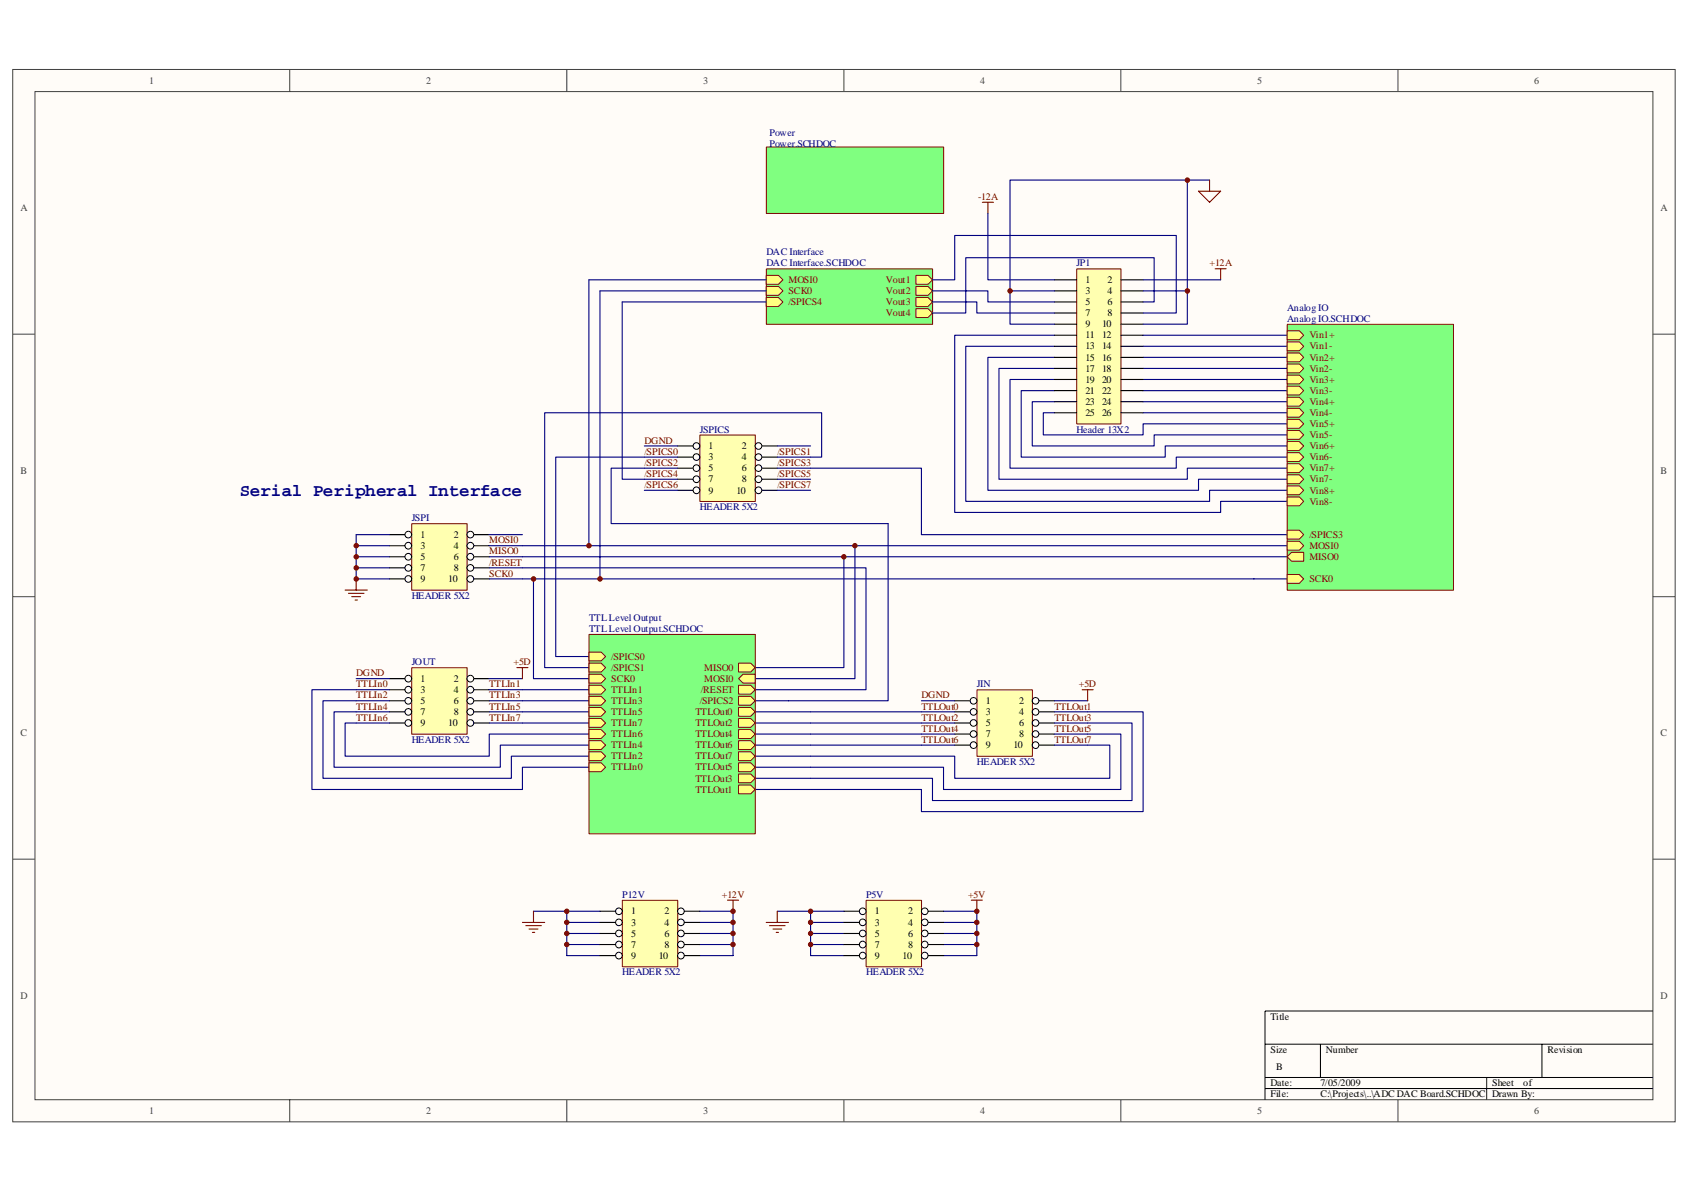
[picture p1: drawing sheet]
<svg xmlns="http://www.w3.org/2000/svg" width="297mm" height="210mm" viewBox="0 0 297 210" stroke-linecap="round" stroke-linejoin="round" font-family="sans-serif">
<path d="M2.3 12.3h292.7v185.2h-292.7z" fill="#fffcf8"/>
<path d="M2.2 12.2h292.8v185.3h-292.8z" fill="none" stroke="#404040" stroke-width=".18"/>
<path d="M6.2 16.2h284.8v177.5h-284.8z" fill="#fffcf8"/>
<g fill="none" stroke="#404040" stroke-width=".18">
<path d="M6.2 16.1h284.8v177.6h-284.8zM51 12.2v3.9M99.8 12.2v3.9M148.6 12.2v3.9M197.4 12.2v3.9M246.1 12.2v3.9M2.2 58.8h3.9M291 58.8h3.9M2.2 105.1h3.9M291 105.1h3.9M2.2 151.3h3.9M291 151.3h3.9"/>
<path d="M51 193.6v3.9M99.8 193.6v3.9M148.6 193.6v3.9M197.4 193.6v3.9M246.1 193.6v3.9"/>
</g>
<path d="M291 178h-68.3v15.6M222.7 183.9h68.3M222.7 189.7h68.3M222.7 191.7h68.3M232.5 183.9v5.8M261.8 189.7v3.9M271.5 183.9v5.8" fill="none" stroke="#000" stroke-width=".18"/>
<path d="M201.3 59h25.3M201.3 61h25.3M201.3 62.9h25.3M93.9 160.5h11.7M99.8 162.4h5.8M99.8 164.4h5.8M99.8 166.3h5.8M99.8 160.5v7.8h5.8M123.2 160.5h5.9v7.8h-5.9M123.2 162.4h5.9M123.2 164.4h5.9M123.2 166.3h5.9" fill="none" stroke="#000080" stroke-width=".2"/>
<path d="M128.1 158.5h1.9M129.1 158.5v2" fill="none" stroke="#800000" stroke-width=".2"/>
<path d="M109.6 158.6h9.7v11.6h-9.7z" fill="#ffffb0"/>
<path d="M109.6 158.5h9.7v11.7h-9.7z" fill="none" stroke="#800000" stroke-width=".18"/>
<path d="M105.6 160.5h4" fill="none" stroke="#000" stroke-width=".2"/>
<circle cx="109" cy="160.5" r=".59" fill="#fffcf8" stroke="#000" stroke-width=".18"/>
<path d="M119.3 160.5h3.9" fill="none" stroke="#000" stroke-width=".2"/>
<circle cx="119.9" cy="160.5" r=".59" fill="#fffcf8" stroke="#000" stroke-width=".18"/>
<path d="M105.6 162.4h4" fill="none" stroke="#000" stroke-width=".2"/>
<circle cx="109" cy="162.4" r=".59" fill="#fffcf8" stroke="#000" stroke-width=".18"/>
<path d="M119.3 162.4h3.9" fill="none" stroke="#000" stroke-width=".2"/>
<circle cx="119.9" cy="162.4" r=".59" fill="#fffcf8" stroke="#000" stroke-width=".18"/>
<path d="M105.6 164.4h4" fill="none" stroke="#000" stroke-width=".2"/>
<circle cx="109" cy="164.4" r=".59" fill="#fffcf8" stroke="#000" stroke-width=".18"/>
<path d="M119.3 164.4h3.9" fill="none" stroke="#000" stroke-width=".2"/>
<circle cx="119.9" cy="164.4" r=".59" fill="#fffcf8" stroke="#000" stroke-width=".18"/>
<path d="M105.6 166.3h4" fill="none" stroke="#000" stroke-width=".2"/>
<circle cx="109" cy="166.3" r=".59" fill="#fffcf8" stroke="#000" stroke-width=".18"/>
<path d="M119.3 166.3h3.9" fill="none" stroke="#000" stroke-width=".2"/>
<circle cx="119.9" cy="166.3" r=".59" fill="#fffcf8" stroke="#000" stroke-width=".18"/>
<path d="M105.6 168.3h4" fill="none" stroke="#000" stroke-width=".2"/>
<circle cx="109" cy="168.3" r=".59" fill="#fffcf8" stroke="#000" stroke-width=".18"/>
<path d="M119.3 168.3h3.9" fill="none" stroke="#000" stroke-width=".2"/>
<circle cx="119.9" cy="168.3" r=".59" fill="#fffcf8" stroke="#000" stroke-width=".18"/>
<path d="M136.9 160.5h11.7M142.7 162.4h5.9M142.7 164.4h5.9M142.7 166.3h5.9M142.7 160.5v7.8h5.9M166.1 160.5h5.9v7.8h-5.9M166.1 162.4h5.9M166.1 164.4h5.9M166.1 166.3h5.9" fill="none" stroke="#000080" stroke-width=".2"/>
<path d="M171 158.5h2M172 158.5v2M134.9 162.4h3.9M135.5 163h2.7M136.1 163.6h1.5M136.7 164.2h.4M136.9 160.5v1.9" fill="none" stroke="#800000" stroke-width=".2"/>
<path d="M152.5 158.6h9.8v11.6h-9.8z" fill="#ffffb0"/>
<path d="M152.5 158.5h9.8v11.7h-9.8z" fill="none" stroke="#800000" stroke-width=".18"/>
<path d="M148.6 160.5h3.9" fill="none" stroke="#000" stroke-width=".2"/>
<circle cx="151.9" cy="160.5" r=".59" fill="#fffcf8" stroke="#000" stroke-width=".18"/>
<path d="M162.2 160.5h3.9" fill="none" stroke="#000" stroke-width=".2"/>
<circle cx="162.8" cy="160.5" r=".58" fill="#fffcf8" stroke="#000" stroke-width=".18"/>
<path d="M148.6 162.4h3.9" fill="none" stroke="#000" stroke-width=".2"/>
<circle cx="151.9" cy="162.4" r=".59" fill="#fffcf8" stroke="#000" stroke-width=".18"/>
<path d="M162.2 162.4h3.9" fill="none" stroke="#000" stroke-width=".2"/>
<circle cx="162.8" cy="162.4" r=".58" fill="#fffcf8" stroke="#000" stroke-width=".18"/>
<path d="M148.6 164.4h3.9" fill="none" stroke="#000" stroke-width=".2"/>
<circle cx="151.9" cy="164.4" r=".59" fill="#fffcf8" stroke="#000" stroke-width=".18"/>
<path d="M162.2 164.4h3.9" fill="none" stroke="#000" stroke-width=".2"/>
<circle cx="162.8" cy="164.4" r=".58" fill="#fffcf8" stroke="#000" stroke-width=".18"/>
<path d="M148.6 166.3h3.9" fill="none" stroke="#000" stroke-width=".2"/>
<circle cx="151.9" cy="166.3" r=".59" fill="#fffcf8" stroke="#000" stroke-width=".18"/>
<path d="M162.2 166.3h3.9" fill="none" stroke="#000" stroke-width=".2"/>
<circle cx="162.8" cy="166.3" r=".59" fill="#fffcf8" stroke="#000" stroke-width=".18"/>
<path d="M148.6 168.3h3.9" fill="none" stroke="#000" stroke-width=".2"/>
<circle cx="151.9" cy="168.3" r=".59" fill="#fffcf8" stroke="#000" stroke-width=".18"/>
<path d="M162.2 168.3h3.9" fill="none" stroke="#000" stroke-width=".2"/>
<circle cx="162.8" cy="168.3" r=".59" fill="#fffcf8" stroke="#000" stroke-width=".18"/>
<path d="M185.6 72.7h-1.9v3.9h17.6v-2h25.3M185.6 70.7h-3.8v7.8h21.4v-1.9h23.4M185.6 68.8h-5.8v11.7h25.4v-2h21.4M185.6 66.8h-7.8v15.6h29.3v-1.9h19.5M185.6 64.9h-9.7v19.5h33.2v-2h17.5M185.6 62.9h-11.7v23.4h37.1v-1.9h15.6M201.3 64.9h25.3M201.3 66.8h25.3M201.3 68.8h25.3M201.3 70.7h25.3M201.3 72.7h25.3" fill="none" stroke="#000080" stroke-width=".2"/>
<path d="M123.3 76.6h9.7v11.7h-9.7z" fill="#ffffb0"/>
<path d="M123.2 76.6h9.8v11.7h-9.8z" fill="none" stroke="#800000" stroke-width=".18"/>
<path d="M119.3 78.5h3.9" fill="none" stroke="#000" stroke-width=".2"/>
<circle cx="122.6" cy="78.5" r=".58" fill="#fffcf8" stroke="#000" stroke-width=".18"/>
<path d="M133 78.5h3.9" fill="none" stroke="#000" stroke-width=".2"/>
<circle cx="133.5" cy="78.5" r=".58" fill="#fffcf8" stroke="#000" stroke-width=".18"/>
<path d="M119.3 80.5h3.9" fill="none" stroke="#000" stroke-width=".2"/>
<circle cx="122.6" cy="80.5" r=".58" fill="#fffcf8" stroke="#000" stroke-width=".18"/>
<path d="M133 80.5h3.9" fill="none" stroke="#000" stroke-width=".2"/>
<circle cx="133.5" cy="80.5" r=".58" fill="#fffcf8" stroke="#000" stroke-width=".18"/>
<path d="M119.3 82.4h3.9" fill="none" stroke="#000" stroke-width=".2"/>
<circle cx="122.6" cy="82.4" r=".58" fill="#fffcf8" stroke="#000" stroke-width=".18"/>
<path d="M133 82.4h3.9" fill="none" stroke="#000" stroke-width=".2"/>
<circle cx="133.5" cy="82.4" r=".58" fill="#fffcf8" stroke="#000" stroke-width=".18"/>
<path d="M119.3 84.4h3.9" fill="none" stroke="#000" stroke-width=".2"/>
<circle cx="122.6" cy="84.4" r=".59" fill="#fffcf8" stroke="#000" stroke-width=".18"/>
<path d="M133 84.4h3.9" fill="none" stroke="#000" stroke-width=".2"/>
<circle cx="133.5" cy="84.4" r=".59" fill="#fffcf8" stroke="#000" stroke-width=".18"/>
<path d="M119.3 86.3h3.9" fill="none" stroke="#000" stroke-width=".2"/>
<circle cx="122.6" cy="86.3" r=".59" fill="#fffcf8" stroke="#000" stroke-width=".18"/>
<path d="M133 86.3h3.9" fill="none" stroke="#000" stroke-width=".2"/>
<circle cx="133.5" cy="86.3" r=".59" fill="#fffcf8" stroke="#000" stroke-width=".18"/>
<path d="M113.5 78.5h5.8M136.9 78.5h5.8M113.5 80.5h5.8M113.5 82.4h5.8M113.5 84.4h5.8M113.5 86.3h5.8M136.9 80.5h5.8M136.9 82.4h5.8M136.9 84.4h5.8M136.9 86.3h5.8" fill="none" stroke="#000080" stroke-width=".2"/>
<path d="M72.5 92.2h9.8v11.7h-9.8z" fill="#ffffb0"/>
<path d="M72.5 92.2h9.8v11.7h-9.8z" fill="none" stroke="#800000" stroke-width=".18"/>
<path d="M68.6 94.1h3.9" fill="none" stroke="#000" stroke-width=".2"/>
<circle cx="71.9" cy="94.1" r=".58" fill="#fffcf8" stroke="#000" stroke-width=".18"/>
<path d="M82.2 94.1h3.9" fill="none" stroke="#000" stroke-width=".2"/>
<circle cx="82.8" cy="94.1" r=".59" fill="#fffcf8" stroke="#000" stroke-width=".18"/>
<path d="M68.6 96.1h3.9" fill="none" stroke="#000" stroke-width=".2"/>
<circle cx="71.9" cy="96.1" r=".59" fill="#fffcf8" stroke="#000" stroke-width=".18"/>
<path d="M82.2 96.1h3.9" fill="none" stroke="#000" stroke-width=".2"/>
<circle cx="82.8" cy="96.1" r=".59" fill="#fffcf8" stroke="#000" stroke-width=".18"/>
<path d="M68.6 98h3.9" fill="none" stroke="#000" stroke-width=".2"/>
<circle cx="71.9" cy="98" r=".59" fill="#fffcf8" stroke="#000" stroke-width=".18"/>
<path d="M82.2 98h3.9" fill="none" stroke="#000" stroke-width=".2"/>
<circle cx="82.8" cy="98" r=".59" fill="#fffcf8" stroke="#000" stroke-width=".18"/>
<path d="M68.6 100h3.9" fill="none" stroke="#000" stroke-width=".2"/>
<circle cx="71.9" cy="100" r=".58" fill="#fffcf8" stroke="#000" stroke-width=".18"/>
<path d="M82.2 100h3.9" fill="none" stroke="#000" stroke-width=".2"/>
<circle cx="82.8" cy="100" r=".59" fill="#fffcf8" stroke="#000" stroke-width=".18"/>
<path d="M68.6 101.9h3.9" fill="none" stroke="#000" stroke-width=".2"/>
<circle cx="71.9" cy="101.9" r=".58" fill="#fffcf8" stroke="#000" stroke-width=".18"/>
<path d="M82.2 101.9h3.9" fill="none" stroke="#000" stroke-width=".2"/>
<circle cx="82.8" cy="102" r=".59" fill="#fffcf8" stroke="#000" stroke-width=".18"/>
<g fill="none" stroke="#000080" stroke-width=".2">
<path d="M103.7 49.3v46.8M105.6 51.2v50.7M185.6 59h-17.5v31.2h46.8v-1.9h11.7M185.6 61h-15.6v27.3h43v-2h13.6M62.7 96.1h5.9M62.7 98h5.9M62.7 100h5.9M68.6 94.1h-5.9v7.8h5.9M86.1 96.1h140.5M86.1 98h140.5M86.1 100h5.9M86.1 94.1h5.9"/>
<path d="M142.7 82.4h19.5v11.7h64.4M86.1 101.9h140.5"/>
</g>
<path d="M60.8 103.9h3.9M61.4 104.5h2.7M61.9 105.1h1.6M62.5 105.7h.4M62.7 101.9v2M92 162.4h3.9M92.6 163h2.7M93.2 163.6h1.5M93.7 164.2h.4M93.9 160.5v1.9" fill="none" stroke="#800000" stroke-width=".2"/>
<path d="M172 121.5h9.8v11.7h-9.8z" fill="#ffffb0"/>
<path d="M172 121.5h9.8v11.7h-9.8z" fill="none" stroke="#800000" stroke-width=".18"/>
<path d="M168.1 123.4h3.9" fill="none" stroke="#000" stroke-width=".2"/>
<circle cx="171.4" cy="123.4" r=".59" fill="#fffcf8" stroke="#000" stroke-width=".18"/>
<path d="M181.8 123.4h3.8" fill="none" stroke="#000" stroke-width=".2"/>
<circle cx="182.3" cy="123.4" r=".58" fill="#fffcf8" stroke="#000" stroke-width=".18"/>
<path d="M168.1 125.3h3.9" fill="none" stroke="#000" stroke-width=".2"/>
<circle cx="171.4" cy="125.4" r=".59" fill="#fffcf8" stroke="#000" stroke-width=".18"/>
<path d="M181.8 125.3h3.8" fill="none" stroke="#000" stroke-width=".2"/>
<circle cx="182.3" cy="125.4" r=".58" fill="#fffcf8" stroke="#000" stroke-width=".18"/>
<path d="M168.1 127.3h3.9" fill="none" stroke="#000" stroke-width=".2"/>
<circle cx="171.4" cy="127.3" r=".59" fill="#fffcf8" stroke="#000" stroke-width=".18"/>
<path d="M181.8 127.3h3.8" fill="none" stroke="#000" stroke-width=".2"/>
<circle cx="182.3" cy="127.3" r=".58" fill="#fffcf8" stroke="#000" stroke-width=".18"/>
<path d="M168.1 129.3h3.9" fill="none" stroke="#000" stroke-width=".2"/>
<circle cx="171.4" cy="129.3" r=".59" fill="#fffcf8" stroke="#000" stroke-width=".18"/>
<path d="M181.8 129.3h3.8" fill="none" stroke="#000" stroke-width=".2"/>
<circle cx="182.3" cy="129.3" r=".58" fill="#fffcf8" stroke="#000" stroke-width=".18"/>
<path d="M168.1 131.2h3.9" fill="none" stroke="#000" stroke-width=".2"/>
<circle cx="171.4" cy="131.2" r=".59" fill="#fffcf8" stroke="#000" stroke-width=".18"/>
<path d="M181.8 131.2h3.8" fill="none" stroke="#000" stroke-width=".2"/>
<circle cx="182.3" cy="131.2" r=".59" fill="#fffcf8" stroke="#000" stroke-width=".18"/>
<path d="M92 100h60.5v21.5h-19.5M156.4 92.2v31.2h-23.4M133 125.3h35.1M133 127.3h35.1M133 129.3h35.1M133 131.2h35.1M162.2 123.4h5.9M185.6 131.2h9.8v5.9h-27.3v-3.9h-35.1M185.6 129.3h11.8v9.7h-31.3v-3.9h-33.1M185.6 127.3h13.7v13.7h-35.1v-3.9h-31.2M185.6 125.3h15.7v17.6h-39.1v-3.9h-29.2M185.6 123.4h5.9" fill="none" stroke="#000080" stroke-width=".2"/>
<path d="M190.5 121.5h2M191.5 121.5v1.9" fill="none" stroke="#800000" stroke-width=".2"/>
<path d="M72.5 117.6h9.8v11.7h-9.8z" fill="#ffffb0"/>
<path d="M72.5 117.6h9.8v11.7h-9.8z" fill="none" stroke="#800000" stroke-width=".18"/>
<path d="M68.6 119.5h3.9" fill="none" stroke="#000" stroke-width=".2"/>
<circle cx="71.9" cy="119.5" r=".59" fill="#fffcf8" stroke="#000" stroke-width=".18"/>
<path d="M82.2 119.5h3.9" fill="none" stroke="#000" stroke-width=".2"/>
<circle cx="82.8" cy="119.5" r=".59" fill="#fffcf8" stroke="#000" stroke-width=".18"/>
<path d="M68.6 121.5h3.9" fill="none" stroke="#000" stroke-width=".2"/>
<circle cx="71.9" cy="121.5" r=".59" fill="#fffcf8" stroke="#000" stroke-width=".18"/>
<path d="M82.2 121.5h3.9" fill="none" stroke="#000" stroke-width=".2"/>
<circle cx="82.8" cy="121.5" r=".59" fill="#fffcf8" stroke="#000" stroke-width=".18"/>
<path d="M68.6 123.4h3.9" fill="none" stroke="#000" stroke-width=".2"/>
<circle cx="71.9" cy="123.4" r=".58" fill="#fffcf8" stroke="#000" stroke-width=".18"/>
<path d="M82.2 123.4h3.9" fill="none" stroke="#000" stroke-width=".2"/>
<circle cx="82.8" cy="123.4" r=".59" fill="#fffcf8" stroke="#000" stroke-width=".18"/>
<path d="M68.6 125.3h3.9" fill="none" stroke="#000" stroke-width=".2"/>
<circle cx="71.9" cy="125.4" r=".58" fill="#fffcf8" stroke="#000" stroke-width=".18"/>
<path d="M82.2 125.3h3.9" fill="none" stroke="#000" stroke-width=".2"/>
<circle cx="82.8" cy="125.4" r=".59" fill="#fffcf8" stroke="#000" stroke-width=".18"/>
<path d="M68.6 127.3h3.9" fill="none" stroke="#000" stroke-width=".2"/>
<circle cx="71.9" cy="127.3" r=".58" fill="#fffcf8" stroke="#000" stroke-width=".18"/>
<path d="M82.2 127.3h3.9" fill="none" stroke="#000" stroke-width=".2"/>
<circle cx="82.8" cy="127.3" r=".59" fill="#fffcf8" stroke="#000" stroke-width=".18"/>
<g fill="none" stroke="#000080" stroke-width=".2">
<path d="M113.5 80.5h-15.6v35.1h5.8M142.7 80.5h2v-7.8h-48.8v44.9h7.8M148.6 98v19.6h-15.6M150.5 96.1v23.4h-17.5M62.7 119.5h5.9M86.1 119.5h5.9M93.9 101.9v17.6h9.8M68.6 127.3h-7.8v5.9h25.3v-3.9h17.6M68.6 125.3h-9.8v9.8h29.3v-3.9h15.6M68.6 123.4h-11.7v13.7h33.1v-3.9h13.7M68.6 121.5h-13.7v17.5h37.1v-3.9h11.7M86.1 121.5h17.6"/>
<path d="M86.1 123.4h17.6M86.1 125.3h17.6M86.1 127.3h17.6"/>
</g>
<path d="M91 117.6h2M92 117.6v1.9" fill="none" stroke="#800000" stroke-width=".2"/>
<g fill="#800000" stroke="#800000" stroke-width=".18">
<circle cx="129.1" cy="160.5" r=".39"/>
<circle cx="99.8" cy="162.4" r=".39"/>
<circle cx="129.1" cy="162.4" r=".39"/>
<circle cx="129.1" cy="164.4" r=".39"/>
<circle cx="129.1" cy="166.3" r=".39"/>
<circle cx="99.8" cy="164.4" r=".39"/>
<circle cx="99.8" cy="166.3" r=".39"/>
<circle cx="99.8" cy="160.5" r=".39"/>
<circle cx="172" cy="160.5" r=".39"/>
<circle cx="142.7" cy="162.4" r=".39"/>
<circle cx="172" cy="162.4" r=".39"/>
<circle cx="172" cy="164.4" r=".39"/>
<circle cx="172" cy="166.3" r=".39"/>
<circle cx="142.7" cy="164.4" r=".39"/>
<circle cx="142.7" cy="166.3" r=".39"/>
<circle cx="142.7" cy="160.5" r=".39"/>
<circle cx="62.7" cy="96.1" r=".39"/>
<circle cx="62.7" cy="98.1" r=".39"/>
<circle cx="62.7" cy="100" r=".39"/>
<circle cx="62.7" cy="101.9" r=".39"/>
<circle cx="93.9" cy="101.9" r=".39"/>
<circle cx="150.5" cy="96.1" r=".39"/>
<circle cx="148.6" cy="98.1" r=".39"/>
</g>
<path d="M103.7 111.7h29.3v35.1h-29.3z" fill="#80ff80"/>
<path d="M103.7 111.7h29.3v35.1h-29.3z" fill="none" stroke="#800000" stroke-width=".18"/>
<g fill="#ffff80" stroke="#800000" stroke-width=".18">
<path d="M130 119.5l.8-.8h2.2v1.6h-2.2z" fill-rule="evenodd"/>
<path d="M130 120.7h2.2l.8 .8-.8 .7h-2.2z" fill-rule="evenodd"/>
<path d="M130 122.6h2.2l.8 .8-.8 .8h-2.2z" fill-rule="evenodd"/>
<path d="M130 124.6h2.2l.8 .7-.8 .8h-2.2z" fill-rule="evenodd"/>
<path d="M130 138.2h2.2l.8 .8-.8 .8h-2.2z" fill-rule="evenodd"/>
<path d="M130 126.5h2.2l.8 .8-.8 .8h-2.2z" fill-rule="evenodd"/>
<path d="M130 136.3h2.2l.8 .8-.8 .7h-2.2z" fill-rule="evenodd"/>
<path d="M130 128.5h2.2l.8 .8-.8 .7h-2.2z" fill-rule="evenodd"/>
<path d="M130 134.3h2.2l.8 .8-.8 .8h-2.2z" fill-rule="evenodd"/>
<path d="M130 130.4h2.2l.8 .8-.8 .8h-2.2z" fill-rule="evenodd"/>
<path d="M130 132.4h2.2l.8 .8-.8 .7h-2.2z" fill-rule="evenodd"/>
<path d="M103.7 134.3h2.2l.7 .8-.7 .8h-2.2z" fill-rule="evenodd"/>
<path d="M103.7 120.7h2.2l.7 .8-.7 .7h-2.2z" fill-rule="evenodd"/>
<path d="M103.7 132.4h2.2l.7 .8-.7 .7h-2.2z" fill-rule="evenodd"/>
<path d="M103.7 122.6h2.2l.7 .8-.7 .8h-2.2z" fill-rule="evenodd"/>
<path d="M103.7 130.4h2.2l.7 .8-.7 .8h-2.2z" fill-rule="evenodd"/>
<path d="M103.7 124.6h2.2l.7 .7-.7 .8h-2.2z" fill-rule="evenodd"/>
<path d="M103.7 128.5h2.2l.7 .8-.7 .7h-2.2z" fill-rule="evenodd"/>
<path d="M103.7 126.5h2.2l.7 .8-.7 .8h-2.2z" fill-rule="evenodd"/>
<path d="M103.7 118.7h2.2l.7 .8-.7 .8h-2.2z" fill-rule="evenodd"/>
<path d="M103.7 114.8h2.2l.7 .8-.7 .8h-2.2z" fill-rule="evenodd"/>
<path d="M103.7 116.8h2.2l.7 .8-.7 .7h-2.2z" fill-rule="evenodd"/>
<path d="M130 116.8h2.2l.8 .8-.8 .7h-2.2z" fill-rule="evenodd"/>
</g>
<path d="M113.5 82.4h-5.9v9.8h48.8" fill="none" stroke="#000080" stroke-width=".2"/>
<path d="M135 47.4h29.2v9.7h-29.2z" fill="#80ff80"/>
<path d="M134.9 47.3h29.3v9.8h-29.3z" fill="none" stroke="#800000" stroke-width=".18"/>
<g fill="#ffff80" stroke="#800000" stroke-width=".18">
<path d="M134.9 48.5h2.2l.8 .8-.8 .8h-2.2z" fill-rule="evenodd"/>
<path d="M134.9 50.4h2.2l.8 .8-.8 .8h-2.2z" fill-rule="evenodd"/>
<path d="M134.9 52.4h2.2l.8 .8-.8 .8h-2.2z" fill-rule="evenodd"/>
<path d="M161.3 48.5h2.1l.8 .8-.8 .8h-2.1z" fill-rule="evenodd"/>
<path d="M161.3 50.4h2.1l.8 .8-.8 .8h-2.1z" fill-rule="evenodd"/>
<path d="M161.3 52.4h2.1l.8 .8-.8 .8h-2.1z" fill-rule="evenodd"/>
<path d="M161.3 54.4h2.1l.8 .7-.8 .8h-2.1z" fill-rule="evenodd"/>
</g>
<path d="M226.7 57.1h29.2v46.8h-29.2z" fill="#80ff80"/>
<path d="M226.6 57.1h29.3v46.8h-29.3z" fill="none" stroke="#800000" stroke-width=".18"/>
<g fill="#ffff80" stroke="#800000" stroke-width=".18">
<path d="M226.6 58.3h2.2l.7 .7-.7 .8h-2.2z" fill-rule="evenodd"/>
<path d="M226.6 60.2h2.2l.7 .8-.7 .8h-2.2z" fill-rule="evenodd"/>
<path d="M226.6 62.1h2.2l.7 .8-.7 .8h-2.2z" fill-rule="evenodd"/>
<path d="M226.6 64.1h2.2l.7 .8-.7 .8h-2.2z" fill-rule="evenodd"/>
<path d="M226.6 66.1h2.2l.7 .7-.7 .8h-2.2z" fill-rule="evenodd"/>
<path d="M226.6 68h2.2l.7 .8-.7 .8h-2.2z" fill-rule="evenodd"/>
<path d="M226.6 70h2.2l.7 .7-.7 .8h-2.2z" fill-rule="evenodd"/>
<path d="M226.6 71.9h2.2l.7 .8-.7 .8h-2.2z" fill-rule="evenodd"/>
<path d="M226.6 73.9h2.2l.7 .7-.7 .8h-2.2z" fill-rule="evenodd"/>
<path d="M226.6 75.8h2.2l.7 .8-.7 .8h-2.2z" fill-rule="evenodd"/>
<path d="M226.6 77.8h2.2l.7 .7-.7 .8h-2.2z" fill-rule="evenodd"/>
<path d="M226.6 79.7h2.2l.7 .8-.7 .8h-2.2z" fill-rule="evenodd"/>
<path d="M226.6 81.7h2.2l.7 .7-.7 .8h-2.2z" fill-rule="evenodd"/>
<path d="M226.6 83.6h2.2l.7 .8-.7 .8h-2.2z" fill-rule="evenodd"/>
<path d="M226.6 85.6h2.2l.7 .7-.7 .8h-2.2z" fill-rule="evenodd"/>
<path d="M226.6 87.5h2.2l.7 .8-.7 .8h-2.2z" fill-rule="evenodd"/>
<path d="M226.6 101.2h2.2l.7 .7-.7 .8h-2.2z" fill-rule="evenodd"/>
<path d="M227.4 97.3h2.1v1.5h-2.1l-.8-.8z" fill-rule="evenodd"/>
<path d="M226.6 95.3h2.2l.7 .8-.7 .8h-2.2z" fill-rule="evenodd"/>
<path d="M226.6 93.4h2.2l.7 .7-.7 .8h-2.2z" fill-rule="evenodd"/>
</g>
<path d="M109.6 53.2v31.2h3.9" fill="none" stroke="#000080" stroke-width=".2"/>
<path d="M189.6 47.4h7.8v27.3h-7.8z" fill="#ffffb0"/>
<path d="M189.6 47.3h7.8v27.4h-7.8z" fill="none" stroke="#800000" stroke-width=".18"/>
<g fill="none" stroke="#000" stroke-width=".2">
<path d="M185.6 49.3h4M185.6 51.2h4M185.6 53.2h4M185.6 55.1h4M185.6 57.1h4M185.6 59h4M197.4 49.3h3.9M197.4 51.2h3.9M197.4 53.2h3.9M197.4 55.1h3.9M197.4 57.1h3.9M197.4 59h3.9"/>
<path d="M185.6 61h4M185.6 62.9h4M185.6 64.9h4M185.6 66.8h4M185.6 68.8h4M185.6 70.7h4M185.6 72.7h4M197.4 61h3.9M197.4 62.9h3.9M197.4 64.9h3.9M197.4 66.8h3.9M197.4 68.8h3.9"/>
<path d="M197.4 70.7h3.9M197.4 72.7h3.9"/>
</g>
<g fill="none" stroke="#000080" stroke-width=".2">
<path d="M173.9 37.6v11.7h11.7M209.1 31.7v19.5h-7.8M213 31.7h-35.2v19.5M103.7 49.3h31.2M105.6 51.2h29.3M109.6 53.2h25.3M164.2 51.2h9.7v2h11.7M164.2 53.2h7.8v1.9h13.6M164.2 49.3h3.9v-7.8h39v13.6h-5.8M177.8 51.2v5.9h7.8M177.8 51.2h7.8M201.3 53.2h1.9v-7.8h-33.2v9.7h-5.8"/>
<path d="M201.3 49.3h13.6M209.1 51.2v5.9h-7.8"/>
</g>
<g fill="#800000" stroke="#800000" stroke-width=".18">
<circle cx="103.7" cy="96.1" r=".39"/>
<circle cx="105.6" cy="101.9" r=".39"/>
<circle cx="209.1" cy="51.2" r=".39"/>
<circle cx="177.8" cy="51.2" r=".39"/>
<circle cx="209.1" cy="31.7" r=".39"/>
</g>
<path d="M173 35.6h1.9M173.9 35.6v2M211 33.7h3.9l-1.9 1.9zM213 31.7v2M213.9 47.3h2M214.9 47.3v2" fill="none" stroke="#800000" stroke-width=".2"/>
<path d="M135 25.9h31.2v11.7h-31.2z" fill="#80ff80"/>
<path d="M134.9 25.9h31.3v11.7h-31.3z" fill="none" stroke="#800000" stroke-width=".18"/>
<text font-size="3.1" fill="#000080" x="42.2" y="87.4">Serial Peripheral Interface</text>
<g font-size="1.8" fill="#404040">
<text x="26.2" y="14.7">1</text>
<text x="75" y="14.7">2</text>
<text x="123.8" y="14.7">3</text>
<text x="172.6" y="14.7">4</text>
<text x="221.4" y="14.7">5</text>
<text x="270.1" y="14.7">6</text>
<text x="3.6" y="37.1">A</text>
<text x="292.4" y="37.1">A</text>
<text x="3.6" y="83.4">B</text>
<text x="292.4" y="83.4">B</text>
<text x="3.6" y="129.6">C</text>
<text x="292.4" y="129.6">C</text>
<text x="3.6" y="175.9">D</text>
<text x="292.4" y="175.9">D</text>
<text x="26.2" y="196.2">1</text>
<text x="75" y="196.2">2</text>
<text x="123.8" y="196.2">3</text>
<text x="172.6" y="196.2">4</text>
<text x="221.4" y="196.2">5</text>
<text x="270.1" y="196.2">6</text>
</g>
<g font-size="1.8" fill="#000080">
<text x="135.5" y="23.9">Power</text>
<text x="135.5" y="25.8">Power.SCHDOC</text>
<text x="134.9" y="45">DAC Interface</text>
<text x="134.9" y="46.9">DAC Interface.SCHDOC</text>
<text x="189.6" y="46.9">JP1</text>
<text x="226.6" y="54.7">Analog IO</text>
<text x="226.6" y="56.7">Analog IO.SCHDOC</text>
<text x="123.2" y="76.2">JSPICS</text>
<text x="189.6" y="76.2">Header 13X2</text>
<text x="123.2" y="89.8">HEADER 5X2</text>
<text x="72.5" y="91.8">JSPI</text>
<text x="72.5" y="105.4">HEADER 5X2</text>
<text x="103.7" y="109.3">TTL Level Output</text>
<text x="103.7" y="111.3">TTL Level Output.SCHDOC</text>
<text x="72.5" y="117.1">JOUT</text>
<text x="172" y="121">JIN</text>
<text x="72.5" y="130.8">HEADER 5X2</text>
<text x="172" y="134.7">HEADER 5X2</text>
<text x="109.6" y="158.1">P12V</text>
<text x="152.5" y="158.1">P5V</text>
<text x="109.6" y="171.8">HEADER 5X2</text>
<text x="152.5" y="171.8">HEADER 5X2</text>
</g>
<g font-size="1.8" fill="#800000">
<text x="172.2" y="35.2">-12A</text>
<text x="213" y="46.9">+12A</text>
<text x="138.8" y="49.8">MOSI0</text>
<text x="138.8" y="51.8">SCK0</text>
<text x="138.8" y="53.7">/SPICS4</text>
<text x="156" y="49.8">Vout1</text>
<text x="156" y="51.8">Vout2</text>
<text x="156" y="53.7">Vout3</text>
<text x="156" y="55.7">Vout4</text>
<text x="230.5" y="59.6">Vin1+</text>
<text x="230.5" y="61.5">Vin1-</text>
<text x="230.5" y="63.5">Vin2+</text>
<text x="230.5" y="65.4">Vin2-</text>
<text x="230.5" y="67.4">Vin3+</text>
<text x="230.5" y="69.3">Vin3-</text>
<text x="230.5" y="71.3">Vin4+</text>
<text x="230.5" y="73.2">Vin4-</text>
<text x="230.5" y="75.2">Vin5+</text>
<text x="230.5" y="77.2">Vin5-</text>
<text x="113.5" y="82">/SPICS2</text>
<text x="113.5" y="84">/SPICS4</text>
<text x="113.5" y="80.1">/SPICS0</text>
<text x="113.5" y="78.1">DGND</text>
<text x="136.9" y="82">/SPICS3</text>
<text x="136.9" y="84">/SPICS5</text>
<text x="136.9" y="80.1">/SPICS1</text>
<text x="230.5" y="79.1">Vin6+</text>
<text x="230.5" y="81">Vin6-</text>
<text x="230.5" y="83">Vin7+</text>
<text x="113.5" y="85.9">/SPICS6</text>
<text x="136.9" y="85.9">/SPICS7</text>
<text x="230.5" y="84.9">Vin7-</text>
<text x="230.5" y="86.9">Vin8+</text>
<text x="230.5" y="88.9">Vin8-</text>
<text x="86.1" y="95.7">MOSI0</text>
<text x="230.5" y="94.7">/SPICS3</text>
<text x="86.1" y="97.6">MISO0</text>
<text x="86.1" y="101.5">SCK0</text>
<text x="86.1" y="99.6">/RESET</text>
<text x="230.5" y="98.6">MISO0</text>
<text x="230.5" y="96.6">MOSI0</text>
<text x="230.5" y="102.5">SCK0</text>
<text x="62.7" y="119.1">DGND</text>
<text x="90.4" y="117.1">+5D</text>
<text x="107.6" y="116.2">/SPICS0</text>
<text x="107.6" y="118.1">/SPICS1</text>
<text x="124" y="118.1">MISO0</text>
<text x="62.7" y="123">TTLIn2</text>
<text x="62.7" y="124.9">TTLIn4</text>
<text x="62.7" y="121">TTLIn0</text>
<text x="86.1" y="121">TTLIn1</text>
<text x="86.1" y="123">TTLIn3</text>
<text x="86.1" y="124.9">TTLIn5</text>
<text x="107.6" y="122">TTLIn1</text>
<text x="107.6" y="124">TTLIn3</text>
<text x="107.6" y="125.9">TTLIn5</text>
<text x="107.6" y="120.1">SCK0</text>
<text x="122.4" y="125.9">TTLOut0</text>
<text x="123.2" y="124">/SPICS2</text>
<text x="123.4" y="122">/RESET</text>
<text x="124" y="120.1">MOSI0</text>
<text x="162.2" y="124.9">TTLOut0</text>
<text x="162.2" y="123">DGND</text>
<text x="185.7" y="124.9">TTLOut1</text>
<text x="190" y="121">+5D</text>
<text x="62.7" y="126.9">TTLIn6</text>
<text x="86.1" y="126.9">TTLIn7</text>
<text x="107.6" y="131.8">TTLIn4</text>
<text x="107.6" y="129.8">TTLIn6</text>
<text x="107.6" y="127.9">TTLIn7</text>
<text x="122.4" y="127.9">TTLOut2</text>
<text x="122.4" y="129.8">TTLOut4</text>
<text x="122.4" y="131.8">TTLOut6</text>
<text x="162.2" y="126.9">TTLOut2</text>
<text x="162.2" y="128.8">TTLOut4</text>
<text x="162.2" y="130.8">TTLOut6</text>
<text x="185.7" y="126.9">TTLOut3</text>
<text x="185.7" y="128.8">TTLOut5</text>
<text x="185.7" y="130.8">TTLOut7</text>
<text x="107.6" y="135.7">TTLIn0</text>
<text x="107.6" y="133.7">TTLIn2</text>
<text x="122.4" y="137.6">TTLOut3</text>
<text x="122.4" y="135.7">TTLOut5</text>
<text x="122.4" y="133.7">TTLOut7</text>
<text x="122.4" y="139.6">TTLOut1</text>
<text x="127.1" y="158.1">+12V</text>
<text x="170.5" y="158.1">+5V</text>
</g>
<g font-size="1.8">
<text x="191.1" y="49.8">1</text>
<text x="191.1" y="51.8">3</text>
<text x="191.1" y="53.7">5</text>
<text x="195" y="49.8">2</text>
<text x="195" y="51.8">4</text>
<text x="195" y="53.7">6</text>
<text x="191.1" y="55.7">7</text>
<text x="191.1" y="57.6">9</text>
<text x="191.1" y="59.6">11</text>
<text x="194.1" y="57.6">10</text>
<text x="194.1" y="59.6">12</text>
<text x="195" y="55.7">8</text>
<text x="191.1" y="61.5">13</text>
<text x="191.1" y="63.5">15</text>
<text x="191.1" y="65.4">17</text>
<text x="194.1" y="61.5">14</text>
<text x="194.1" y="63.5">16</text>
<text x="194.1" y="65.4">18</text>
<text x="191.1" y="67.4">19</text>
<text x="191.1" y="69.3">21</text>
<text x="191.1" y="71.3">23</text>
<text x="194.1" y="67.4">20</text>
<text x="194.1" y="69.3">22</text>
<text x="194.1" y="71.3">24</text>
<text x="191.1" y="73.2">25</text>
<text x="194.1" y="73.2">26</text>
<text x="124.8" y="79.1">1</text>
<text x="124.8" y="81">3</text>
<text x="124.8" y="83">5</text>
<text x="130.6" y="79.1">2</text>
<text x="130.6" y="81">4</text>
<text x="130.6" y="83">6</text>
<text x="124.8" y="84.9">7</text>
<text x="124.8" y="86.9">9</text>
<text x="129.7" y="86.9">10</text>
<text x="130.6" y="84.9">8</text>
<text x="74.1" y="94.7">1</text>
<text x="79.9" y="94.7">2</text>
<text x="74.1" y="96.6">3</text>
<text x="74.1" y="98.6">5</text>
<text x="74.1" y="100.6">7</text>
<text x="79.9" y="96.6">4</text>
<text x="79.9" y="98.6">6</text>
<text x="79.9" y="100.6">8</text>
<text x="74.1" y="102.5">9</text>
<text x="78.9" y="102.5">10</text>
<text x="74.1" y="120.1">1</text>
<text x="74.1" y="122">3</text>
<text x="74.1" y="124">5</text>
<text x="74.1" y="125.9">7</text>
<text x="79.9" y="120.1">2</text>
<text x="79.9" y="122">4</text>
<text x="79.9" y="124">6</text>
<text x="79.9" y="125.9">8</text>
<text x="173.6" y="124">1</text>
<text x="173.6" y="125.9">3</text>
<text x="179.4" y="124">2</text>
<text x="179.4" y="125.9">4</text>
<text x="74.1" y="127.9">9</text>
<text x="78.9" y="127.9">10</text>
<text x="173.6" y="127.9">5</text>
<text x="173.6" y="129.8">7</text>
<text x="173.6" y="131.8">9</text>
<text x="178.5" y="131.8">10</text>
<text x="179.4" y="127.9">6</text>
<text x="179.4" y="129.8">8</text>
<text x="111.1" y="161">1</text>
<text x="117" y="161">2</text>
<text x="154" y="161">1</text>
<text x="159.9" y="161">2</text>
<text x="111.1" y="163">3</text>
<text x="111.1" y="164.9">5</text>
<text x="111.1" y="166.9">7</text>
<text x="117" y="163">4</text>
<text x="117" y="164.9">6</text>
<text x="117" y="166.9">8</text>
<text x="154" y="163">3</text>
<text x="154" y="164.9">5</text>
<text x="154" y="166.9">7</text>
<text x="159.9" y="163">4</text>
<text x="159.9" y="164.9">6</text>
<text x="159.9" y="166.9">8</text>
<text x="111.1" y="168.8">9</text>
<text x="116" y="168.8">10</text>
<text x="154" y="168.8">9</text>
<text x="158.9" y="168.8">10</text>
<text x="223.7" y="179.6">Title</text>
<text x="223.7" y="185.4">Size</text>
<text x="233.5" y="185.4">Number</text>
<text x="272.5" y="185.4">Revision</text>
<text x="223.7" y="191.3">Date:</text>
<text x="224.7" y="188.3">B</text>
<text x="232.5" y="191.3">7/05/2009</text>
<text x="262.7" y="191.3">Sheet</text>
<text x="268.2" y="191.3">of</text>
<text x="223.7" y="193.2">File:</text>
<text x="232.5" y="193.2">C:\Projects\..\ADC DAC Board.SCHDOC Drawn By:</text>
</g>
</svg>
